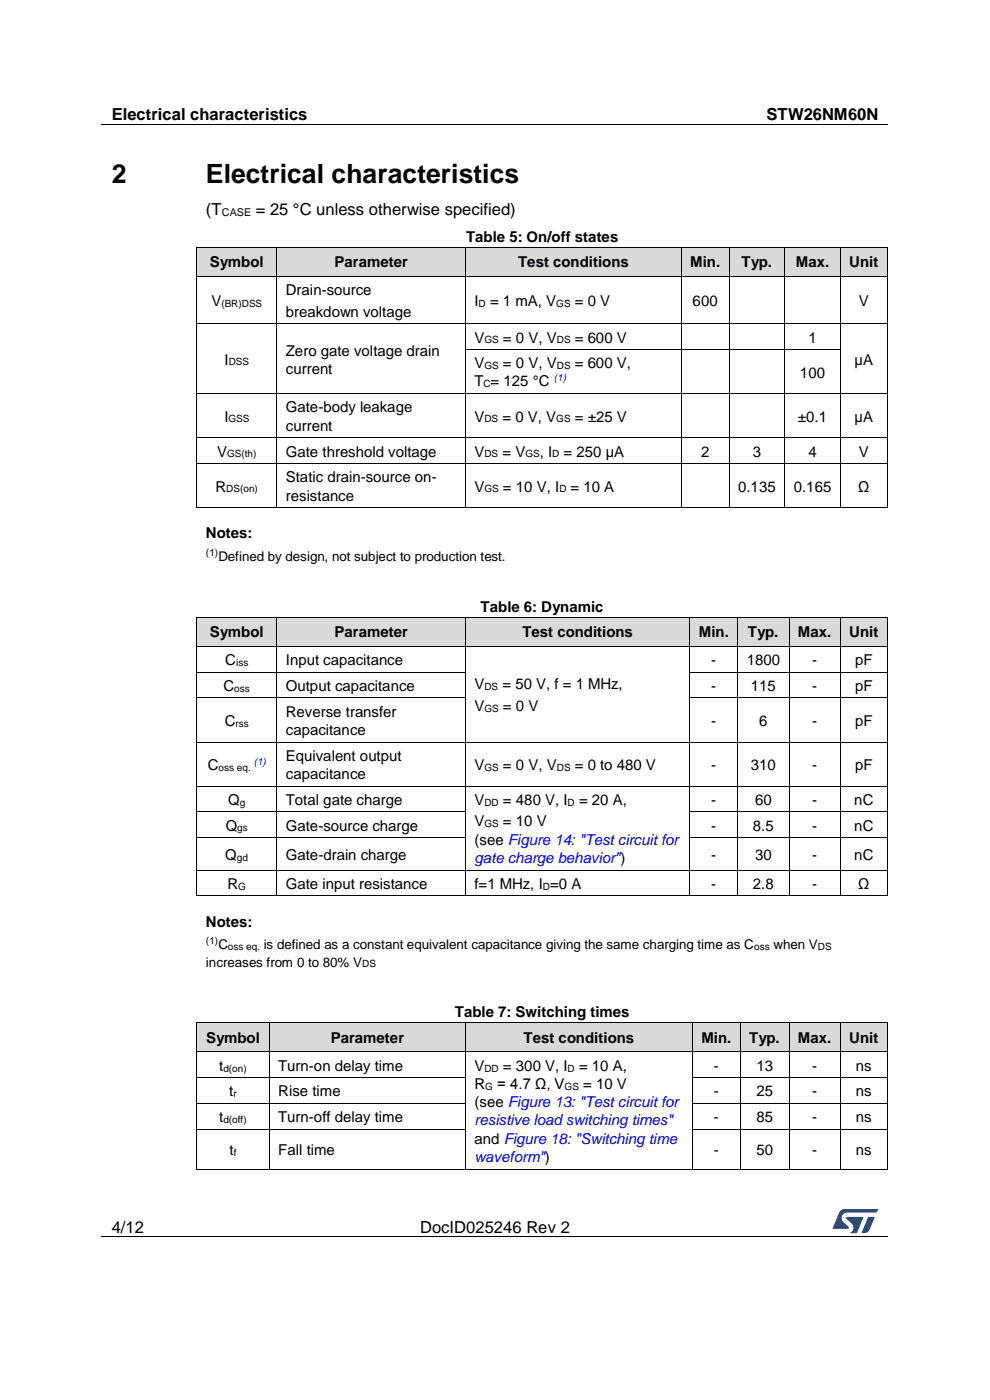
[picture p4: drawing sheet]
<svg xmlns="http://www.w3.org/2000/svg" width="210mm" height="297mm" viewBox="0 0 210 297" stroke-linecap="round" stroke-linejoin="round" font-family="sans-serif">
<path d="M21.5 26.5h166.8M21.5 262.4h166.8" fill="none" stroke="#000" stroke-width=".21"/>
<g fill="#000">
<path d="M104.8 26.4h.2v.1h-.2z" fill-rule="evenodd"/>
<path d="M61.6 262.3h.1v.2h-.1z" fill-rule="evenodd"/>
<path d="M148 262.3h.2v.2h-.2z" fill-rule="evenodd"/>
</g>
<g fill="#005288">
<path d="M178.2 256.9l.6-.4h.4l7 .1-.3 .6h-6.1a1.26 1.26 0 0 0-1.3 1.1 1.26 1.26 0 0 0 .8 1.4l.7 .6v.3l-3.3 .1z"/>
<path d="M184.2 258.2l1.3 .1-1 2.5a1.32 1.32 0 0 1-1.7 .7z"/>
<path d="M179.6 258.2l3.6 .1-1.5 3.3h-1.4a1.35 1.35 0 0 0 .7-1.2 1.35 1.35 0 0 0-.8-1.2l-.6-.6z"/>
</g>
<g fill="#d9d9d9">
<path d="M41.8 52.6h16.9v6h-16.9z" fill-rule="evenodd"/>
<path d="M43.7 52.6h13.1v6h-13.1z" fill-rule="evenodd"/>
<path d="M58.8 52.6h39.9v6h-39.9z" fill-rule="evenodd"/>
<path d="M60.6 52.6h36.3v6h-36.3z" fill-rule="evenodd"/>
<path d="M98.8 52.6h45.7v6h-45.7z" fill-rule="evenodd"/>
<path d="M100.7 52.6h41.9v6h-41.9z" fill-rule="evenodd"/>
<path d="M144.6 52.6h10v6h-10z" fill-rule="evenodd"/>
<path d="M146.4 52.6h6.4v6h-6.4z" fill-rule="evenodd"/>
<path d="M154.7 52.6h11.7v6h-11.7z" fill-rule="evenodd"/>
<path d="M156.6 52.6h8v6h-8z" fill-rule="evenodd"/>
<path d="M166.5 52.6h11.7v6h-11.7z" fill-rule="evenodd"/>
<path d="M168.4 52.6h8v6h-8z" fill-rule="evenodd"/>
<path d="M178.3 52.6h9.9v6h-9.9z" fill-rule="evenodd"/>
<path d="M180.2 52.6h6.2v6h-6.2z" fill-rule="evenodd"/>
</g>
<g fill="#000">
<path d="M41.7 58.6h.2v.1h-.2z" fill-rule="evenodd"/>
<path d="M41.7 58.6h.2v.1h-.2z" fill-rule="evenodd"/>
<path d="M41.7 52.5l.1 .1z" fill-rule="evenodd"/>
<path d="M41.7 52.5l.1 .1z" fill-rule="evenodd"/>
<path d="M41.9 58.6h.1v.1h-.1z" fill-rule="evenodd"/>
<path d="M58.6 58.6h.2v.1h-.2z" fill-rule="evenodd"/>
<path d="M58.7 52.5l.1 .1z" fill-rule="evenodd"/>
<path d="M58.8 58.6h.2v.1h-.2z" fill-rule="evenodd"/>
<path d="M98.7 58.6h.1v.1h-.1z" fill-rule="evenodd"/>
<path d="M98.7 52.5l.1 .1z" fill-rule="evenodd"/>
<path d="M98.8 58.6h.2v.1h-.2z" fill-rule="evenodd"/>
<path d="M144.4 58.6h.2v.1h-.2z" fill-rule="evenodd"/>
<path d="M144.4 52.5l.1 .1z" fill-rule="evenodd"/>
<path d="M144.6 58.6h.1v.1h-.1z" fill-rule="evenodd"/>
<path d="M154.6 58.6h.2v.1h-.2z" fill-rule="evenodd"/>
<path d="M154.6 52.5l.1 .1z" fill-rule="evenodd"/>
<path d="M154.8 58.6h.1v.1h-.1z" fill-rule="evenodd"/>
<path d="M166.4 58.6h.1v.1h-.1z" fill-rule="evenodd"/>
<path d="M166.4 52.5l.1 .1z" fill-rule="evenodd"/>
<path d="M166.5 58.6h.2v.1h-.2z" fill-rule="evenodd"/>
<path d="M178.2 58.6h.2v.1h-.2z" fill-rule="evenodd"/>
<path d="M178.2 52.5l.1 .1z" fill-rule="evenodd"/>
<path d="M178.4 58.6h.1v.1h-.1z" fill-rule="evenodd"/>
<path d="M188.2 58.6h.1v.1h-.1z" fill-rule="evenodd"/>
<path d="M188.2 58.6h.1v.1h-.1z" fill-rule="evenodd"/>
<path d="M188.2 52.5l.1 .1z" fill-rule="evenodd"/>
<path d="M188.2 52.5l.1 .1z" fill-rule="evenodd"/>
<path d="M41.7 68.6h.2v.2h-.2z" fill-rule="evenodd"/>
<path d="M41.7 74.1h.2v.2h-.2z" fill-rule="evenodd"/>
<path d="M58.6 68.6h.2v.2h-.2z" fill-rule="evenodd"/>
<path d="M58.6 74.1h.2v.2h-.2z" fill-rule="evenodd"/>
<path d="M98.7 68.6h.1v.2h-.1z" fill-rule="evenodd"/>
<path d="M98.7 74.1h.1v.2h-.1z" fill-rule="evenodd"/>
<path d="M144.4 68.6h.2v.2h-.2z" fill-rule="evenodd"/>
<path d="M144.4 74.1h.2v.2h-.2z" fill-rule="evenodd"/>
<path d="M154.6 68.6h.2v.2h-.2z" fill-rule="evenodd"/>
<path d="M154.6 74.1h.2v.2h-.2z" fill-rule="evenodd"/>
<path d="M166.4 68.6h.1v.2h-.1z" fill-rule="evenodd"/>
<path d="M166.4 74.1h.1v.2h-.1z" fill-rule="evenodd"/>
<path d="M178.2 68.6h.2v.2h-.2z" fill-rule="evenodd"/>
<path d="M178.2 74.1h.2v.2h-.2z" fill-rule="evenodd"/>
<path d="M188.2 68.6h.1v.2h-.1z" fill-rule="evenodd"/>
<path d="M188.2 74.1h.1v.2h-.1z" fill-rule="evenodd"/>
<path d="M41.7 83.4h.2v.2h-.2z" fill-rule="evenodd"/>
<path d="M41.7 92.8h.2v.2h-.2z" fill-rule="evenodd"/>
<path d="M41.7 98.3h.2v.1h-.2z" fill-rule="evenodd"/>
<path d="M58.6 83.4h.2v.2h-.2z" fill-rule="evenodd"/>
<path d="M58.6 92.8h.2v.2h-.2z" fill-rule="evenodd"/>
<path d="M58.6 98.3h.2v.1h-.2z" fill-rule="evenodd"/>
<path d="M98.7 83.4h.1v.2h-.1z" fill-rule="evenodd"/>
<path d="M98.7 92.8h.1v.2h-.1z" fill-rule="evenodd"/>
<path d="M98.7 98.3h.1v.1h-.1z" fill-rule="evenodd"/>
<path d="M144.4 83.4h.2v.2h-.2z" fill-rule="evenodd"/>
<path d="M144.4 92.8h.2v.2h-.2z" fill-rule="evenodd"/>
<path d="M144.4 98.3h.2v.1h-.2z" fill-rule="evenodd"/>
<path d="M154.6 83.4h.2v.2h-.2z" fill-rule="evenodd"/>
<path d="M154.6 92.8h.2v.2h-.2z" fill-rule="evenodd"/>
<path d="M154.6 98.3h.2v.1h-.2z" fill-rule="evenodd"/>
<path d="M166.4 83.4h.1v.2h-.1z" fill-rule="evenodd"/>
<path d="M166.4 92.8h.1v.2h-.1z" fill-rule="evenodd"/>
<path d="M166.4 98.3h.1v.1h-.1z" fill-rule="evenodd"/>
<path d="M178.2 83.4h.2v.2h-.2z" fill-rule="evenodd"/>
<path d="M178.2 92.8h.2v.2h-.2z" fill-rule="evenodd"/>
<path d="M178.2 98.3h.2v.1h-.2z" fill-rule="evenodd"/>
<path d="M188.2 83.4h.1v.2h-.1z" fill-rule="evenodd"/>
<path d="M188.2 92.8h.1v.2h-.1z" fill-rule="evenodd"/>
<path d="M188.2 98.3h.1v.1h-.1z" fill-rule="evenodd"/>
<path d="M41.7 107.6h.2v.2h-.2z" fill-rule="evenodd"/>
<path d="M41.7 107.6h.2v.2h-.2z" fill-rule="evenodd"/>
<path d="M58.6 107.6h.2v.2h-.2z" fill-rule="evenodd"/>
<path d="M98.7 107.6h.1v.2h-.1z" fill-rule="evenodd"/>
<path d="M144.4 107.6h.2v.2h-.2z" fill-rule="evenodd"/>
<path d="M154.6 107.6h.2v.2h-.2z" fill-rule="evenodd"/>
<path d="M166.4 107.6h.1v.2h-.1z" fill-rule="evenodd"/>
<path d="M178.2 107.6h.2v.2h-.2z" fill-rule="evenodd"/>
<path d="M188.2 107.6h.1v.2h-.1z" fill-rule="evenodd"/>
<path d="M188.2 107.6h.1v.2h-.1z" fill-rule="evenodd"/>
</g>
<g fill="none" stroke="#000" stroke-width=".21">
<path d="M41.8 52.6v6M41.8 58.7v9.9M41.8 52.5h16.9M42 58.6h16.6M58.7 52.6v6M58.7 58.7v9.9M58.8 52.5h39.9M59 58.6h39.7M98.7 52.6v6M98.7 58.7v9.9M98.8 52.5h45.6M99 58.6h45.4"/>
<path d="M144.5 58.7v9.9M144.5 52.6v6M144.5 52.5h10.1M144.7 58.6h9.9M154.7 52.6v6M154.7 58.7v9.9M154.7 52.5h11.7M154.9 58.6h11.5M166.4 58.7v9.9M166.4 52.6v6M166.5 52.5h11.7M166.7 58.6h11.5"/>
<path d="M178.3 58.7v9.9M178.3 52.6v6M178.3 52.5h9.9M178.5 58.6h9.7M188.3 52.6v6M188.3 58.7v9.9M41.8 68.8v5.3M41.8 74.3v9.1M41.9 68.7h16.7M58.7 68.8v5.3M58.7 74.3v9.1M58.8 68.7h39.9"/>
<path d="M98.7 68.8v5.3M98.7 74.3v9.1M98.8 68.7h45.6M98.8 74.2h45.6M144.5 68.8v5.3M144.5 74.3v9.1M144.6 68.7h10M144.6 74.2h10M154.7 68.8v5.3M154.7 74.3v9.1M154.8 68.7h11.6M154.8 74.2h11.6"/>
<path d="M166.4 68.8v5.3M166.4 74.3v9.1M166.5 68.7h11.7M166.5 74.2h11.7M178.3 68.8v5.3M178.3 74.3v9.1M178.4 68.7h9.8M188.3 68.8v5.3M188.3 74.3v9.1M41.8 83.6v9.2M41.8 93v5.3M41.8 98.4v9.2"/>
<path d="M41.9 83.5h16.7M41.9 92.9h16.7M41.9 98.4h16.7M58.7 83.6v9.2M58.7 93v5.3M58.7 98.4v9.2M58.8 83.5h39.9M58.8 92.9h39.9M58.8 98.4h39.9M98.7 83.6v9.2M98.7 93v5.3M98.7 98.4v9.2"/>
<path d="M98.8 83.5h45.6M98.8 92.9h45.6M98.8 98.4h45.6M144.5 83.6v9.2M144.5 93v5.3M144.5 98.4v9.2M144.6 83.5h10M144.6 92.9h10M144.6 98.4h10M154.7 83.6v9.2M154.7 93v5.3M154.7 98.4v9.2"/>
<path d="M154.8 83.5h11.6M154.8 92.9h11.6M154.8 98.4h11.6M166.4 83.6v9.2M166.4 93v5.3M166.4 98.4v9.2M166.5 83.5h11.7M166.5 92.9h11.7M166.5 98.4h11.7M178.3 83.6v9.2M178.3 93v5.3M178.3 98.4v9.2"/>
<path d="M178.4 83.5h9.8M178.4 92.9h9.8M178.4 98.4h9.8M188.3 83.6v9.2M188.3 93v5.3M188.3 98.4v9.2M41.9 107.7h16.7M58.8 107.7h39.9M98.8 107.7h45.6M144.6 107.7h10M154.8 107.7h11.6M166.5 107.7h11.7"/>
<path d="M178.4 107.7h9.8"/>
</g>
<g fill="#d9d9d9">
<path d="M41.8 131h16.9v6.1h-16.9z" fill-rule="evenodd"/>
<path d="M43.7 131h13.1v6.1h-13.1z" fill-rule="evenodd"/>
<path d="M58.8 131h39.9v6.1h-39.9z" fill-rule="evenodd"/>
<path d="M60.6 131h36.2v6.1h-36.2z" fill-rule="evenodd"/>
<path d="M98.8 131h47.5v6.1h-47.5z" fill-rule="evenodd"/>
<path d="M100.7 131h43.7v6.1h-43.7z" fill-rule="evenodd"/>
<path d="M146.4 131h10.1v6.1h-10.1z" fill-rule="evenodd"/>
<path d="M148.2 131h6.4v6.1h-6.4z" fill-rule="evenodd"/>
<path d="M156.5 131h10.8v6.1h-10.8z" fill-rule="evenodd"/>
<path d="M158.4 131h7.1v6.1h-7.1z" fill-rule="evenodd"/>
<path d="M167.4 131h10.9v6.1h-10.9z" fill-rule="evenodd"/>
<path d="M169.3 131h7.1v6.1h-7.1z" fill-rule="evenodd"/>
<path d="M178.3 131h9.9v6.1h-9.9z" fill-rule="evenodd"/>
<path d="M180.2 131h6.2v6.1h-6.2z" fill-rule="evenodd"/>
</g>
<g fill="#000">
<path d="M41.7 137.1h.2v.1h-.2z" fill-rule="evenodd"/>
<path d="M41.7 137.1h.2v.1h-.2z" fill-rule="evenodd"/>
<path d="M41.7 131h.1z" fill-rule="evenodd"/>
<path d="M41.7 131h.1z" fill-rule="evenodd"/>
<path d="M41.9 137.1h.1v.1h-.1z" fill-rule="evenodd"/>
<path d="M58.6 137.1h.2v.1h-.2z" fill-rule="evenodd"/>
<path d="M58.6 131h.1z" fill-rule="evenodd"/>
<path d="M58.8 137.1h.1v.1h-.1z" fill-rule="evenodd"/>
<path d="M98.7 137.1h.1v.1h-.1z" fill-rule="evenodd"/>
<path d="M98.7 131h.1z" fill-rule="evenodd"/>
<path d="M98.8 137.1h.2v.1h-.2z" fill-rule="evenodd"/>
<path d="M146.3 137.1h.1v.1h-.1z" fill-rule="evenodd"/>
<path d="M146.3 131h.1z" fill-rule="evenodd"/>
<path d="M146.4 137.1h.2v.1h-.2z" fill-rule="evenodd"/>
<path d="M156.4 137.1h.2v.1h-.2z" fill-rule="evenodd"/>
<path d="M156.6 137.1h.2v.1h-.2z" fill-rule="evenodd"/>
<path d="M167.3 137.1h.2v.1h-.2z" fill-rule="evenodd"/>
<path d="M167.3 131h.1z" fill-rule="evenodd"/>
<path d="M167.5 137.1h.1v.1h-.1z" fill-rule="evenodd"/>
<path d="M178.2 137.1h.2v.1h-.2z" fill-rule="evenodd"/>
<path d="M178.2 131h.1z" fill-rule="evenodd"/>
<path d="M178.4 137.1h.1v.1h-.1z" fill-rule="evenodd"/>
<path d="M188.2 137.1h.1v.1h-.1z" fill-rule="evenodd"/>
<path d="M188.2 137.1h.1v.1h-.1z" fill-rule="evenodd"/>
<path d="M188.2 131h.1z" fill-rule="evenodd"/>
<path d="M188.2 131h.1z" fill-rule="evenodd"/>
<path d="M41.7 142.5h.2v.2h-.2z" fill-rule="evenodd"/>
<path d="M41.7 148h.2v.1h-.2z" fill-rule="evenodd"/>
<path d="M41.7 157.3h.2v.2h-.2z" fill-rule="evenodd"/>
<path d="M58.6 142.5h.2v.2h-.2z" fill-rule="evenodd"/>
<path d="M58.6 148h.2v.1h-.2z" fill-rule="evenodd"/>
<path d="M58.6 157.3h.2v.2h-.2z" fill-rule="evenodd"/>
<path d="M98.7 142.5h.1v.2h-.1z" fill-rule="evenodd"/>
<path d="M98.7 148h.1v.1h-.1z" fill-rule="evenodd"/>
<path d="M98.7 157.3h.1v.2h-.1z" fill-rule="evenodd"/>
<path d="M146.3 142.5h.1v.2h-.1z" fill-rule="evenodd"/>
<path d="M146.3 148h.1v.1h-.1z" fill-rule="evenodd"/>
<path d="M146.3 157.3h.1v.2h-.1z" fill-rule="evenodd"/>
<path d="M156.4 142.5h.2v.2h-.2z" fill-rule="evenodd"/>
<path d="M156.4 148h.2v.1h-.2z" fill-rule="evenodd"/>
<path d="M156.4 157.3h.2v.2h-.2z" fill-rule="evenodd"/>
<path d="M167.3 142.5h.2v.2h-.2z" fill-rule="evenodd"/>
<path d="M167.3 148h.2v.1h-.2z" fill-rule="evenodd"/>
<path d="M167.3 157.3h.2v.2h-.2z" fill-rule="evenodd"/>
<path d="M178.2 142.5h.2v.2h-.2z" fill-rule="evenodd"/>
<path d="M178.2 148h.2v.1h-.2z" fill-rule="evenodd"/>
<path d="M178.2 157.3h.2v.2h-.2z" fill-rule="evenodd"/>
<path d="M188.2 142.5h.1v.2h-.1z" fill-rule="evenodd"/>
<path d="M188.2 148h.1v.1h-.1z" fill-rule="evenodd"/>
<path d="M188.2 157.3h.1v.2h-.1z" fill-rule="evenodd"/>
<path d="M41.7 166.7h.2v.2h-.2z" fill-rule="evenodd"/>
<path d="M41.7 172.2h.2v.1h-.2z" fill-rule="evenodd"/>
<path d="M41.7 177.6h.2v.2h-.2z" fill-rule="evenodd"/>
<path d="M58.6 166.7h.2v.2h-.2z" fill-rule="evenodd"/>
<path d="M58.6 172.2h.2v.1h-.2z" fill-rule="evenodd"/>
<path d="M58.6 177.6h.2v.2h-.2z" fill-rule="evenodd"/>
<path d="M98.7 166.7h.1v.2h-.1z" fill-rule="evenodd"/>
<path d="M98.7 172.2h.1v.1h-.1z" fill-rule="evenodd"/>
<path d="M98.7 177.6h.1v.2h-.1z" fill-rule="evenodd"/>
<path d="M146.3 166.7h.1v.2h-.1z" fill-rule="evenodd"/>
<path d="M146.3 172.2h.1v.1h-.1z" fill-rule="evenodd"/>
<path d="M146.3 177.6h.1v.2h-.1z" fill-rule="evenodd"/>
<path d="M156.4 166.7h.2v.2h-.2z" fill-rule="evenodd"/>
<path d="M156.4 172.2h.2v.1h-.2z" fill-rule="evenodd"/>
<path d="M156.4 177.6h.2v.2h-.2z" fill-rule="evenodd"/>
<path d="M167.3 166.7h.2v.2h-.2z" fill-rule="evenodd"/>
<path d="M167.3 172.2h.2v.1h-.2z" fill-rule="evenodd"/>
<path d="M167.3 177.6h.2v.2h-.2z" fill-rule="evenodd"/>
<path d="M178.2 166.7h.2v.2h-.2z" fill-rule="evenodd"/>
<path d="M178.2 172.2h.2v.1h-.2z" fill-rule="evenodd"/>
<path d="M178.2 177.6h.2v.2h-.2z" fill-rule="evenodd"/>
<path d="M188.2 166.7h.1v.2h-.1z" fill-rule="evenodd"/>
<path d="M188.2 172.2h.1v.1h-.1z" fill-rule="evenodd"/>
<path d="M188.2 177.6h.1v.2h-.1z" fill-rule="evenodd"/>
<path d="M41.7 184.5h.2v.2h-.2z" fill-rule="evenodd"/>
<path d="M41.7 190h.2v.1h-.2z" fill-rule="evenodd"/>
<path d="M41.7 190h.2v.1h-.2z" fill-rule="evenodd"/>
<path d="M58.6 184.5h.2v.2h-.2z" fill-rule="evenodd"/>
<path d="M58.6 190h.2v.1h-.2z" fill-rule="evenodd"/>
<path d="M98.7 184.5h.1v.2h-.1z" fill-rule="evenodd"/>
<path d="M98.7 190h.1v.1h-.1z" fill-rule="evenodd"/>
<path d="M146.3 184.5h.1v.2h-.1z" fill-rule="evenodd"/>
<path d="M146.3 190h.1v.1h-.1z" fill-rule="evenodd"/>
<path d="M156.4 184.5h.2v.2h-.2z" fill-rule="evenodd"/>
<path d="M156.4 190h.2v.1h-.2z" fill-rule="evenodd"/>
<path d="M167.3 184.5h.2v.2h-.2z" fill-rule="evenodd"/>
<path d="M167.3 190h.2v.1h-.2z" fill-rule="evenodd"/>
<path d="M178.2 184.5h.2v.2h-.2z" fill-rule="evenodd"/>
<path d="M178.2 190h.2v.1h-.2z" fill-rule="evenodd"/>
<path d="M188.2 184.5h.1v.2h-.1z" fill-rule="evenodd"/>
<path d="M188.2 190h.1v.1h-.1z" fill-rule="evenodd"/>
<path d="M188.2 190h.1v.1h-.1z" fill-rule="evenodd"/>
</g>
<g fill="none" stroke="#000" stroke-width=".21">
<path d="M41.8 131v6.1M41.8 137.2v5.3M41.8 131h16.8M42 137.1h16.6M58.7 131v6.1M58.7 137.2v5.3M58.7 131h40M58.9 137.1h39.8M98.7 131v6.1M98.7 137.2v5.3M98.8 131h47.5M99 137.1h47.3"/>
<path d="M146.3 137.2v5.3M146.3 131v6.1M146.4 131h10.1M146.6 137.1h9.8M156.5 131v6.1M156.5 137.2v5.3M156.5 131h10.8M156.8 137.1h10.5M167.4 131v6.1M167.4 137.2v5.3M167.4 131h10.8M167.6 137.1h10.6"/>
<path d="M178.3 137.2v5.3M178.3 131v6.1M178.3 131h9.9M178.5 137.1h9.7M188.3 131v6.1M188.3 137.2v5.3M41.8 142.7v5.3M41.8 148.1v9.2M41.8 157.5v9.2M41.9 142.6h16.7M41.9 148.1h16.7M41.9 157.4h16.7"/>
<path d="M58.7 142.7v5.3M58.7 148.1v9.2M58.7 157.5v9.2M58.8 142.6h39.9M58.8 148.1h39.9M58.8 157.4h39.9M98.7 142.7v5.3M98.7 148.1v9.2M98.7 157.5v9.2M98.8 157.4h47.5M146.3 142.7v5.3M146.3 148.1v9.2"/>
<path d="M146.3 157.5v9.2M146.4 142.6h10M146.4 148.1h10M146.4 157.4h10M156.5 142.7v5.3M156.5 148.1v9.2M156.5 157.5v9.2M156.6 142.6h10.7M156.6 148.1h10.7M156.6 157.4h10.7M167.4 142.7v5.3M167.4 148.1v9.2"/>
<path d="M167.4 157.5v9.2M167.5 142.6h10.7M167.5 148.1h10.7M167.5 157.4h10.7M178.3 142.7v5.3M178.3 148.1v9.2M178.3 157.5v9.2M178.4 142.6h9.8M178.4 148.1h9.8M178.4 157.4h9.8M188.3 142.7v5.3M188.3 148.1v9.2"/>
<path d="M188.3 157.5v9.2M41.8 166.9v5.3M41.8 172.3v5.3M41.8 177.8v6.7M41.9 166.8h16.7M41.9 172.2h16.7M41.9 177.7h16.7M58.7 166.9v5.3M58.7 172.3v5.3M58.7 177.8v6.7M58.8 166.8h39.9M58.8 172.2h39.9"/>
<path d="M58.8 177.7h39.9M98.7 166.9v5.3M98.7 172.3v5.3M98.7 177.8v6.7M98.8 166.8h47.5M146.3 166.9v5.3M146.3 172.3v5.3M146.3 177.8v6.7M146.4 166.8h10M146.4 172.2h10M146.4 177.7h10M156.5 166.9v5.3"/>
<path d="M156.5 172.3v5.3M156.5 177.8v6.7M156.6 166.8h10.7M156.6 172.2h10.7M156.6 177.7h10.7M167.4 166.9v5.3M167.4 172.3v5.3M167.4 177.8v6.7M167.5 166.8h10.7M167.5 172.2h10.7M167.5 177.7h10.7M178.3 166.9v5.3"/>
<path d="M178.3 172.3v5.3M178.3 177.8v6.7M178.4 166.8h9.8M178.4 172.2h9.8M178.4 177.7h9.8M188.3 166.9v5.3M188.3 172.3v5.3M188.3 177.8v6.7M41.8 184.7v5.3M41.9 184.6h16.7M41.9 190.1h16.7M58.7 184.7v5.3"/>
<path d="M58.8 184.6h39.9M58.8 190.1h39.9M98.7 184.7v5.3M98.8 184.6h47.5M98.8 190.1h47.5M146.3 184.7v5.3M146.4 184.6h10M146.4 190.1h10M156.5 184.7v5.3M156.6 184.6h10.7M156.6 190.1h10.7M167.4 184.7v5.3"/>
<path d="M167.5 184.6h10.7M167.5 190.1h10.7M178.3 184.7v5.3M178.4 184.6h9.8M178.4 190.1h9.8M188.3 184.7v5.3"/>
</g>
<g fill="#d9d9d9">
<path d="M41.8 217.1h15.3v6h-15.3z" fill-rule="evenodd"/>
<path d="M43.7 217.1h11.5v6h-11.5z" fill-rule="evenodd"/>
<path d="M57.2 217.1h41.5v6h-41.5z" fill-rule="evenodd"/>
<path d="M59 217.1h37.8v6h-37.8z" fill-rule="evenodd"/>
<path d="M98.8 217.1h48v6h-48z" fill-rule="evenodd"/>
<path d="M100.7 217.1h44.3v6h-44.3z" fill-rule="evenodd"/>
<path d="M146.9 217.1h10.1v6h-10.1z" fill-rule="evenodd"/>
<path d="M148.8 217.1h6.3v6h-6.3z" fill-rule="evenodd"/>
<path d="M157.1 217.1h10.2v6h-10.2z" fill-rule="evenodd"/>
<path d="M159 217.1h6.5v6h-6.5z" fill-rule="evenodd"/>
<path d="M167.4 217.1h10.9v6h-10.9z" fill-rule="evenodd"/>
<path d="M169.3 217.1h7.1v6h-7.1z" fill-rule="evenodd"/>
<path d="M178.3 217.1h9.9v6h-9.9z" fill-rule="evenodd"/>
<path d="M180.2 217.1h6.2v6h-6.2z" fill-rule="evenodd"/>
</g>
<g fill="#000">
<path d="M41.7 217l.1 .1z" fill-rule="evenodd"/>
<path d="M41.7 217l.1 .1z" fill-rule="evenodd"/>
<path d="M57 217l.1 .1z" fill-rule="evenodd"/>
<path d="M98.7 217l.1 .1z" fill-rule="evenodd"/>
<path d="M146.8 217l.1 .1z" fill-rule="evenodd"/>
<path d="M157 217v.1z" fill-rule="evenodd"/>
<path d="M167.3 217l.1 .1z" fill-rule="evenodd"/>
<path d="M178.2 217l.1 .1z" fill-rule="evenodd"/>
<path d="M188.2 217l.1 .1z" fill-rule="evenodd"/>
<path d="M188.2 217l.1 .1z" fill-rule="evenodd"/>
<path d="M41.7 223.1h.2v.2h-.2z" fill-rule="evenodd"/>
<path d="M41.7 223.1h.2v.2h-.2z" fill-rule="evenodd"/>
<path d="M41.7 228.6h.2v.1h-.2z" fill-rule="evenodd"/>
<path d="M41.7 234h.2v.2h-.2z" fill-rule="evenodd"/>
<path d="M41.7 239.5h.2v.1h-.2z" fill-rule="evenodd"/>
<path d="M41.9 223.1h.1v.2h-.1z" fill-rule="evenodd"/>
<path d="M57 223.1h.2v.2h-.2z" fill-rule="evenodd"/>
<path d="M57 228.6h.2v.1h-.2z" fill-rule="evenodd"/>
<path d="M57 234h.2v.2h-.2z" fill-rule="evenodd"/>
<path d="M57 239.5h.2v.1h-.2z" fill-rule="evenodd"/>
<path d="M57.2 223.1h.1v.2h-.1z" fill-rule="evenodd"/>
<path d="M98.7 223.1h.1v.2h-.1z" fill-rule="evenodd"/>
<path d="M98.7 228.6h.1v.1h-.1z" fill-rule="evenodd"/>
<path d="M98.7 234h.1v.2h-.1z" fill-rule="evenodd"/>
<path d="M98.7 239.5h.1v.1h-.1z" fill-rule="evenodd"/>
<path d="M98.8 223.1h.2v.2h-.2z" fill-rule="evenodd"/>
<path d="M146.8 223.1h.1v.2h-.1z" fill-rule="evenodd"/>
<path d="M146.8 228.6h.1v.1h-.1z" fill-rule="evenodd"/>
<path d="M146.8 234h.1v.2h-.1z" fill-rule="evenodd"/>
<path d="M146.8 239.5h.1v.1h-.1z" fill-rule="evenodd"/>
<path d="M146.9 223.1h.2v.2h-.2z" fill-rule="evenodd"/>
<path d="M156.9 223.1h.2v.2h-.2z" fill-rule="evenodd"/>
<path d="M156.9 228.6h.2v.1h-.2z" fill-rule="evenodd"/>
<path d="M156.9 234h.2v.2h-.2z" fill-rule="evenodd"/>
<path d="M156.9 239.5h.2v.1h-.2z" fill-rule="evenodd"/>
<path d="M157.1 223.1h.2v.2h-.2z" fill-rule="evenodd"/>
<path d="M167.3 223.1h.2v.2h-.2z" fill-rule="evenodd"/>
<path d="M167.3 228.6h.2v.1h-.2z" fill-rule="evenodd"/>
<path d="M167.3 234h.2v.2h-.2z" fill-rule="evenodd"/>
<path d="M167.3 239.5h.2v.1h-.2z" fill-rule="evenodd"/>
<path d="M167.5 223.1h.1v.2h-.1z" fill-rule="evenodd"/>
<path d="M178.2 223.1h.2v.2h-.2z" fill-rule="evenodd"/>
<path d="M178.2 228.6h.2v.1h-.2z" fill-rule="evenodd"/>
<path d="M178.2 234h.2v.2h-.2z" fill-rule="evenodd"/>
<path d="M178.2 239.5h.2v.1h-.2z" fill-rule="evenodd"/>
<path d="M178.4 223.1h.1v.2h-.1z" fill-rule="evenodd"/>
<path d="M188.2 223.1h.1v.2h-.1z" fill-rule="evenodd"/>
<path d="M188.2 223.1h.1v.2h-.1z" fill-rule="evenodd"/>
<path d="M188.2 228.6h.1v.1h-.1z" fill-rule="evenodd"/>
<path d="M188.2 234h.1v.2h-.1z" fill-rule="evenodd"/>
<path d="M188.2 239.5h.1v.1h-.1z" fill-rule="evenodd"/>
<path d="M41.7 247.9h.2v.2h-.2z" fill-rule="evenodd"/>
<path d="M41.7 247.9h.2v.2h-.2z" fill-rule="evenodd"/>
<path d="M57 247.9h.2v.2h-.2z" fill-rule="evenodd"/>
<path d="M98.7 247.9h.1v.2h-.1z" fill-rule="evenodd"/>
<path d="M146.8 247.9h.1v.2h-.1z" fill-rule="evenodd"/>
<path d="M156.9 247.9h.2v.2h-.2z" fill-rule="evenodd"/>
<path d="M167.3 247.9h.2v.2h-.2z" fill-rule="evenodd"/>
<path d="M178.2 247.9h.2v.2h-.2z" fill-rule="evenodd"/>
<path d="M188.2 247.9h.1v.2h-.1z" fill-rule="evenodd"/>
<path d="M188.2 247.9h.1v.2h-.1z" fill-rule="evenodd"/>
</g>
<g fill="none" stroke="#000" stroke-width=".21">
<path d="M41.8 217.1v6M41.8 217h15.2M57.1 217.1v6M57.1 217h41.6M98.7 217.1v6M98.8 217h48M146.8 217.1v6M146.9 217h10.1M157 217.1v6M157 217h10.3M167.4 217.1v6M167.4 217h10.8"/>
<path d="M178.3 217.1v6M178.3 217h9.9M188.3 217.1v6M41.8 223.3v5.3M41.8 228.7v5.3M41.8 234.2v5.3M41.8 239.6v8.3M41.9 228.6h15.1M41.9 234.1h15.1M41.9 239.6h15.1M42 223.2h15M57.1 223.3v5.3"/>
<path d="M57.1 228.7v5.3M57.1 234.2v5.3M57.1 239.6v8.3M57.2 228.6h41.5M57.2 234.1h41.5M57.2 239.6h41.5M57.3 223.2h41.4M98.7 223.3v5.3M98.7 228.7v5.3M98.7 234.2v5.3M98.7 239.6v8.3M99 223.2h47.8"/>
<path d="M146.8 223.3v5.3M146.8 228.7v5.3M146.8 234.2v5.3M146.8 239.6v8.3M146.9 228.6h10M146.9 234.1h10M146.9 239.6h10M147.1 223.2h9.8M157 223.3v5.3M157 228.7v5.3M157 234.2v5.3M157 239.6v8.3"/>
<path d="M157.1 228.6h10.2M157.1 234.1h10.2M157.1 239.6h10.2M157.3 223.2h10M167.4 223.3v5.3M167.4 228.7v5.3M167.4 234.2v5.3M167.4 239.6v8.3M167.5 228.6h10.7M167.5 234.1h10.7M167.5 239.6h10.7M167.6 223.2h10.6"/>
<path d="M178.3 223.3v5.3M178.3 228.7v5.3M178.3 234.2v5.3M178.3 239.6v8.3M178.4 228.6h9.8M178.4 234.1h9.8M178.4 239.6h9.8M178.5 223.2h9.7M188.3 223.3v5.3M188.3 228.7v5.3M188.3 234.2v5.3M188.3 239.6v8.3"/>
<path d="M41.9 248h15.1M57.2 248h41.5M98.8 248h48M146.9 248h10M157.1 248h10.2M167.5 248h10.7M178.4 248h9.8"/>
</g>
<g font-size="5.6">
<text x="23.7" y="38.9">2</text>
<text x="43.7" y="38.9">Electrical characteristics</text>
</g>
<g font-size="3.5">
<text x="23.7" y="25.5">Electrical characteristics</text>
<text x="162.6" y="25.5">STW26NM60N</text>
<text x="43.7" y="45.6">(T</text>
<text x="54.3" y="45.6">= 25 °C unless otherwise specified)</text>
<text x="23.7" y="261.5">4/12</text>
<text x="89.1" y="261.5">DocID025246 Rev 2</text>
</g>
<g font-size="3.2">
<text x="98.9" y="51.4">Table 5: On/off states</text>
<text x="44.5" y="56.7">Symbol</text>
<text x="71" y="56.7">Parameter</text>
<text x="109.9" y="56.7">Test conditions</text>
<text x="146.4" y="56.7">Min.</text>
<text x="157.3" y="56.7">Typ.</text>
<text x="168.8" y="56.7">Max.</text>
<text x="180.2" y="56.7">Unit</text>
<text x="44.8" y="64.9">V</text>
<text x="60.6" y="62.6">Drain-source</text>
<text x="100.7" y="64.9">I</text>
<text x="104" y="64.9">= 1 mA, V</text>
<text x="121.9" y="64.9">= 0 V</text>
<text x="146.9" y="64.9">600</text>
<text x="182.2" y="64.9">V</text>
<text x="60.6" y="67.2">breakdown voltage</text>
<text x="47.6" y="77.4">I</text>
<text x="60.6" y="75.4">Zero gate voltage drain</text>
<text x="100.7" y="72.7">V</text>
<text x="106.7" y="72.7">= 0 V, V</text>
<text x="121.9" y="72.7">= 600 V</text>
<text x="171.5" y="72.7">1</text>
<text x="181.3" y="77.4">µA</text>
<text x="60.6" y="79.3">current</text>
<text x="100.7" y="78.2">V</text>
<text x="100.7" y="82">T = 125 °C</text>
<text x="106.7" y="78.2">= 0 V, V</text>
<text x="121.9" y="78.2">= 600 V,</text>
<text x="169.7" y="80.1">100</text>
<text x="47.6" y="89.5">I</text>
<text x="60.6" y="87.5">Gate-body leakage</text>
<text x="100.7" y="89.5">V</text>
<text x="106.6" y="89.5">= 0 V, V</text>
<text x="121.9" y="89.5">= ±25 V</text>
<text x="169.3" y="89.5">±0.1</text>
<text x="181.3" y="89.5">µA</text>
<text x="60.6" y="91.4">current</text>
<text x="46.1" y="96.9">V</text>
<text x="60.6" y="96.9">Gate threshold voltage</text>
<text x="100.7" y="96.9">V</text>
<text x="106.6" y="96.9">= V</text>
<text x="114.5" y="96.9">, I</text>
<text x="119.6" y="96.9">= 250 µA</text>
<text x="148.7" y="96.9">2</text>
<text x="159.7" y="96.9">3</text>
<text x="171.5" y="96.9">4</text>
<text x="182.2" y="96.9">V</text>
<text x="45.7" y="104.3">R</text>
<text x="60.6" y="102.3">Static drain-source on-</text>
<text x="60.6" y="106.2">resistance</text>
<text x="100.7" y="104.3">V</text>
<text x="106.7" y="104.3">= 10 V, I</text>
<text x="121.1" y="104.3">= 10 A</text>
<text x="156.6" y="104.3">0.135</text>
<text x="168.4" y="104.3">0.165</text>
<text x="182.1" y="104.3">Ω</text>
<text x="43.7" y="114.2">Notes:</text>
<text x="102" y="129.9">Table 6: Dynamic</text>
<text x="44.5" y="135.2">Symbol</text>
<text x="71" y="135.2">Parameter</text>
<text x="110.8" y="135.2">Test conditions</text>
<text x="148.2" y="135.2">Min.</text>
<text x="158.7" y="135.2">Typ.</text>
<text x="169.3" y="135.2">Max.</text>
<text x="180.2" y="135.2">Unit</text>
<text x="47.8" y="141.1">C</text>
<text x="60.6" y="141.1">Input capacitance</text>
<text x="150.9" y="141.1">-</text>
<text x="158.4" y="141.1">1800</text>
<text x="172.3" y="141.1">-</text>
<text x="181.4" y="141.1">pF</text>
<text x="47.4" y="146.6">C</text>
<text x="60.6" y="146.6">Output capacitance</text>
<text x="100.7" y="146.2">V</text>
<text x="106.6" y="146.2">= 50 V, f = 1 MHz,</text>
<text x="150.9" y="146.6">-</text>
<text x="159.3" y="146.6">115</text>
<text x="172.3" y="146.6">-</text>
<text x="181.4" y="146.6">pF</text>
<text x="47.7" y="154">C</text>
<text x="60.6" y="152.1">Reverse transfer</text>
<text x="60.6" y="155.9">capacitance</text>
<text x="100.7" y="150.8">V</text>
<text x="106.7" y="150.8">= 0 V</text>
<text x="150.9" y="154">-</text>
<text x="161" y="154">6</text>
<text x="172.3" y="154">-</text>
<text x="181.4" y="154">pF</text>
<text x="60.6" y="161.4">Equivalent output</text>
<text x="44.1" y="163.3">C</text>
<text x="60.6" y="165.3">capacitance</text>
<text x="100.7" y="163.3">V</text>
<text x="106.7" y="163.3">= 0 V, V</text>
<text x="121.9" y="163.3">= 0 to 480 V</text>
<text x="150.9" y="163.3">-</text>
<text x="159.3" y="163.3">310</text>
<text x="172.3" y="163.3">-</text>
<text x="181.4" y="163.3">pF</text>
<text x="48.4" y="170.8">Q</text>
<text x="60.6" y="170.8">Total gate charge</text>
<text x="100.7" y="170.8">V</text>
<text x="106.7" y="170.8">= 480 V, I</text>
<text x="122.8" y="170.8">= 20 A,</text>
<text x="150.9" y="170.8">-</text>
<text x="160.2" y="170.8">60</text>
<text x="172.3" y="170.8">-</text>
<text x="181.2" y="170.8">nC</text>
<text x="47.9" y="176.2">Q</text>
<text x="60.6" y="176.2">Gate-source charge</text>
<text x="100.7" y="175.3">V</text>
<text x="100.7" y="179.2">(see Figure 14: &quot;Test circuit for</text>
<text x="106.7" y="175.3">= 10 V</text>
<text x="150.9" y="176.2">-</text>
<text x="159.7" y="176.2">8.5</text>
<text x="172.3" y="176.2">-</text>
<text x="181.2" y="176.2">nC</text>
<text x="47.8" y="182.4">Q</text>
<text x="60.6" y="182.4">Gate-drain charge</text>
<text x="150.9" y="182.4">-</text>
<text x="160.2" y="182.4">30</text>
<text x="172.3" y="182.4">-</text>
<text x="181.2" y="182.4">nC</text>
<text x="48.3" y="188.6">R</text>
<text x="60.6" y="188.6">Gate input resistance</text>
<text x="100.7" y="188.6">f=1 MHz, I =0 A</text>
<text x="150.9" y="188.6">-</text>
<text x="159.7" y="188.6">2.8</text>
<text x="172.3" y="188.6">-</text>
<text x="182.1" y="188.6">Ω</text>
<text x="43.7" y="196.6">Notes:</text>
<text x="96.5" y="215.8">Table 7: Switching times</text>
<text x="43.7" y="221.2">Symbol</text>
<text x="70.2" y="221.2">Parameter</text>
<text x="111.1" y="221.2">Test conditions</text>
<text x="148.8" y="221.2">Min.</text>
<text x="159" y="221.2">Typ.</text>
<text x="169.3" y="221.2">Max.</text>
<text x="180.2" y="221.2">Unit</text>
<text x="46.5" y="227.2">t</text>
<text x="59" y="227.2">Turn-on delay time</text>
<text x="100.7" y="227.2">V</text>
<text x="106.7" y="227.2">= 300 V, I</text>
<text x="122.8" y="227.2">= 10 A,</text>
<text x="151.4" y="227.2">-</text>
<text x="160.5" y="227.2">13</text>
<text x="172.3" y="227.2">-</text>
<text x="181.6" y="227.2">ns</text>
<text x="48.6" y="232.6">t</text>
<text x="59" y="232.6">Rise time</text>
<text x="100.7" y="231">R</text>
<text x="105.5" y="231">= 4.7 Ω, V</text>
<text x="123.7" y="231">= 10 V</text>
<text x="151.4" y="232.6">-</text>
<text x="160.5" y="232.6">25</text>
<text x="172.3" y="232.6">-</text>
<text x="181.6" y="232.6">ns</text>
<text x="46.5" y="238.1">t</text>
<text x="59" y="238.1">Turn-off delay time</text>
<text x="100.7" y="234.9">(see Figure 13: &quot;Test circuit for</text>
<text x="151.4" y="238.1">-</text>
<text x="160.5" y="238.1">85</text>
<text x="172.3" y="238.1">-</text>
<text x="181.6" y="238.1">ns</text>
<text x="48.7" y="245.1">t</text>
<text x="59" y="245.1">Fall time</text>
<text x="100.7" y="242.6">and Figure 18: &quot;Switching time</text>
<text x="151.4" y="245.1">-</text>
<text x="160.5" y="245.1">50</text>
<text x="172.3" y="245.1">-</text>
<text x="181.6" y="245.1">ns</text>
</g>
<g font-size="3.2" fill="#00f">
<text x="100.7" y="183.1">gate charge behavior&quot;)</text>
<text x="100.7" y="238.7">resistive load switching times&quot;</text>
<text x="100.7" y="246.5">waveform&quot;)</text>
</g>
<g font-size="2.8">
<text x="46.3" y="119.1">Defined by design, not subject to production test.</text>
<text x="46.3" y="201.4">C</text>
<text x="56" y="201.4">is defined as a constant equivalent capacitance giving the same charging time as C</text>
<text x="164.1" y="201.4">when V</text>
<text x="43.7" y="205">increases from 0 to 80% V</text>
</g>
<text font-size="2.3" x="47.1" y="45.7">CASE</text>
<g font-size="2.1">
<text x="47" y="65.1">(BR)DSS</text>
<text x="101.5" y="65.1">D</text>
<text x="118" y="65.1">GS</text>
<text x="48.5" y="77.5">DSS</text>
<text x="102.8" y="72.9">GS</text>
<text x="118.1" y="72.9">DS</text>
<text x="102.6" y="82.1">C</text>
<text x="102.8" y="78.3">GS</text>
<text x="118.1" y="78.3">DS</text>
<text x="48.5" y="89.6">GSS</text>
<text x="102.8" y="89.6">DS</text>
<text x="118" y="89.6">GS</text>
<text x="48.2" y="97">GS(th)</text>
<text x="102.8" y="97">DS</text>
<text x="111.4" y="97">GS</text>
<text x="117.2" y="97">D</text>
<text x="48" y="104.5">DS(on)</text>
<text x="102.8" y="104.5">GS</text>
<text x="118.7" y="104.5">D</text>
<text x="43.7" y="118">(1)</text>
<text x="50.1" y="141.3">iss</text>
<text x="49.7" y="146.7">oss</text>
<text x="102.8" y="146.4">DS</text>
<text x="50" y="154.2">rss</text>
<text x="102.8" y="151">GS</text>
<text x="46.4" y="163.5">oss eq.</text>
<text x="102.8" y="163.5">GS</text>
<text x="118.1" y="163.5">DS</text>
<text x="50.8" y="170.9">g</text>
<text x="102.8" y="170.9">DD</text>
<text x="120.4" y="170.9">D</text>
<text x="50.3" y="176.4">gs</text>
<text x="102.8" y="175.5">GS</text>
<text x="50.3" y="182.6">gd</text>
<text x="50.6" y="188.7">G</text>
<text x="115.2" y="188.7">D</text>
<text x="43.7" y="200.3">(1)</text>
<text x="48.4" y="201.6">oss eq.</text>
<text x="160" y="201.6">oss</text>
<text x="173.5" y="201.6">DS</text>
<text x="76.9" y="205.2">DS</text>
<text x="47.4" y="227.3">d(on)</text>
<text x="102.8" y="227.3">DD</text>
<text x="120.4" y="227.3">D</text>
<text x="49.5" y="232.8">r</text>
<text x="102.9" y="231.2">G</text>
<text x="119.8" y="231.2">GS</text>
<text x="47.4" y="238.2">d(off)</text>
<text x="49.6" y="245.2">f</text>
</g>
<g font-size="2.1" fill="#00f">
<text x="117.5" y="80.9">(1)</text>
<text x="53.8" y="162.2">(1)</text>
</g>
</svg>
